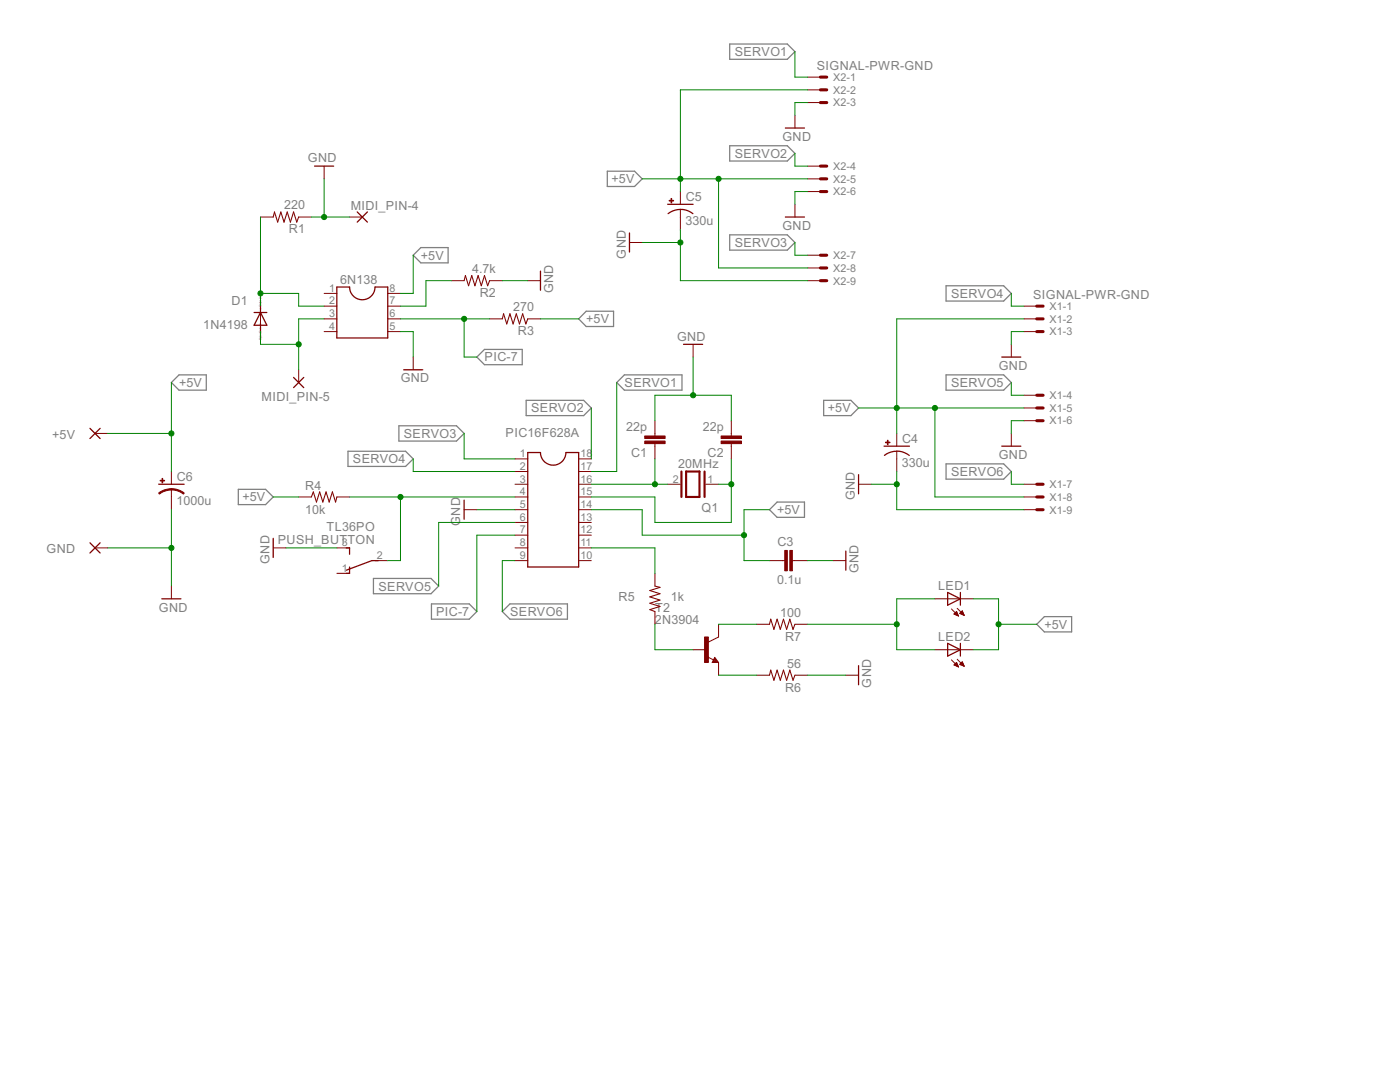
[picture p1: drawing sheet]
<svg xmlns="http://www.w3.org/2000/svg" width="279mm" height="216mm" viewBox="0 0 279 216" stroke-linecap="round" stroke-linejoin="round" font-family="sans-serif">
<g fill="none" stroke="#808080" stroke-width=".25">
<path d="M145.6 8.8h11.5l1.5 1.5-1.5 1.5h-11.5zM121.2 34.2h5.4l1.6 1.5-1.6 1.5h-5.4zM145.6 29.1h11.5l1.5 1.5-1.5 1.5h-11.5zM82.5 50.9l1.5-1.5h5.4v3.1h-5.4zM145.6 46.9h11.5l1.5 1.5-1.5 1.5h-11.5zM188.8 57h11.5l1.5 1.5-1.5 1.6h-11.5zM34.2 76.3l1.5-1.5h5.5v3.1h-5.5zM95.2 71.2l1.5-1.5h7.5v3.1h-7.5zM105 79.9h11.5l1.5 1.5-1.5 1.5h-11.5zM117 62.1h5.4v3.1h-5.4l-1.5-1.6zM124.6 74.8h11.5v3.1h-11.5l-1.5-1.6zM164.4 79.9h5.4l1.5 1.5-1.5 1.5h-5.4z"/>
<path d="M188.8 74.8h11.5l1.5 1.5-1.5 1.6h-11.5zM47.6 97.6h5.4l1.5 1.6-1.5 1.5h-5.4zM69.4 90h11.5l1.6 1.6-1.6 1.5h-11.5zM79.6 85h11.5l1.5 1.5-1.5 1.5h-11.5zM188.8 92.6h11.5l1.5 1.5-1.5 1.5h-11.5zM74.5 115.4h11.5l1.5 1.5-1.5 1.6h-11.5zM153.6 101.7l1.5-1.5h5.4v3h-5.4zM86.1 120.5h7.5l1.6 1.5-1.6 1.5h-7.5zM100.2 122l1.6-1.5h11.4v3h-11.4zM206.9 124.6l1.5-1.6h5.5v3.1h-5.5z"/>
</g>
<g fill="none" stroke="#800000" stroke-width=".25">
<path d="M62.8 33.1h3.8M156.7 25.5h3.8M67.2 57.3h2.6a2.54 2.54 0 0 0 2.5 2.5 2.54 2.54 0 0 0 2.5-2.5h2.6v10.1h-10.2zM71.3 42.3l2 2M73.3 42.3l-2 2M107.9 54.1v3.8M125.6 46.5v3.8M133.2 40.8h5.1M133.3 42.6a4 4 0 0 1 5 0M156.7 43.3h3.8M50.7 62.4h2.6M52 62.4l1.3 2.5h-2.6z"/>
<path d="M58.6 75.3l2 2M60.6 75.3l-2 2M80.6 73.8h3.8M136.4 68.7h3.8M199.9 71.2h3.8M17.9 85.5l2.1 2M20 85.5l-2.1 2M31.7 96.6h5M92.6 99.8v3.8M105.3 90.3h2.6a2.54 2.54 0 0 0 2.5 2.5 2.54 2.54 0 0 0 2.5-2.5h2.6v22.8h-10.2zM171.3 94.7v3.8M176.4 89h5.1"/>
<path d="M179 90a3.9 3.9 0 0 1 2.5 .9M179 90l-1.6 .3-.9 .6M199.9 89h3.8M17.9 108.3l2.1 2M20 108.3l-2.1 2M32.3 119.5h3.8M54.5 107.4v3.8M69.1 109.3h.7v1.3M69.8 113.1v1.3h-.7M75.5 111.9h-1.3l-5.1 1.9M168.8 110v3.8M189.1 118.2l2.6 1.3-2.6 1.3z"/>
<path d="M191.7 118.2v2.6M142.6 131.7l.2 .2h-.4l.2-.5 .6 .7h-.8M171.3 132.8v3.8M189.1 128.4l2.6 1.2-2.6 1.3zM191.7 128.4v2.5"/>
</g>
<g fill="none" stroke="#800000" stroke-width=".2">
<path d="M161.2 15.4h2.5M161.2 17.9h2.5M64.7 33.1v2.6M135.8 38.2v2.6M158.6 23v2.5M161.2 20.5h2.5M161.2 33.1h2.5M161.2 35.7h2.5M161.2 38.2h2.5M52 43.3h2.5M59.6 43.3h2.5M64.7 58.5h2.5"/>
<path d="M69.8 43.3h2.5M77.4 58.5h2.5M90.1 56h2.5M97.7 56h2.5M105.3 56h2.6M125.6 48.4h2.6M135.8 41.8v4M158.6 40.8v2.5M161.2 56h2.5M161.2 50.9h2.5M161.2 53.5h2.5M52 61.1v5.1"/>
<path d="M59.6 73.8v2.5M64.7 61.1h2.5M64.7 63.6h2.5M64.7 66.2h2.5M77.4 61.1h2.5M77.4 63.6h2.5M77.4 66.2h2.5M82.5 71.2v2.6M97.7 63.6h2.5M105.3 63.6h2.6M138.3 68.7v2.5M201.8 68.7v2.5"/>
<path d="M204.4 61.1h2.5M204.4 63.6h2.5M204.4 66.2h2.5M204.4 78.9h2.5M19 86.5h2.5M34.2 94.1v2.5M34.2 97.6v4.1M59.6 99.2h2.5M67.2 99.2h2.6M102.8 91.6h2.5M102.8 94.1h2.5M102.8 96.6h2.5"/>
<path d="M102.8 99.2h2.5M115.5 91.6h2.5M115.5 94.1h2.5M115.5 96.6h2.5M115.5 99.2h2.5M130.7 83.9v3.1M130.7 88.5v3.1M133.2 96.6h2.6M140.9 96.6h2.5M145.9 83.9v3.1M145.9 88.5v3.1M171.3 96.6h2.6"/>
<path d="M179 86.5v2.5M179 90v4.1M201.8 86.5v2.5M204.4 96.6h2.5M204.4 99.2h2.5M204.4 81.4h2.5M204.4 83.9h2.5M19 109.3h2.5M34.2 116.9v2.6M54.5 109.3h2.6M67.2 109.3h2.6M67.2 114.4h2.6"/>
<path d="M74.8 111.9h2.6M92.6 101.7h2.6M102.8 101.7h2.5M102.8 104.2h2.5M102.8 106.8h2.5M102.8 109.3h2.5M102.8 111.9h2.5M115.5 101.7h2.5M115.5 104.2h2.5M115.5 106.8h2.5M115.5 109.3h2.5M115.5 111.9h2.5"/>
<path d="M130.7 114.4v2.5M153.6 111.9h3M158.1 111.9h3.1M166.3 111.9h2.5M186.6 119.5h7.6M204.4 101.7h2.5M130.7 122v2.6M138.3 129.6h2.6M141.2 131.1l1.2 .6M142.6 131.2l.8 1h-1.3zM143.4 124.6v2.5l-2 1M143.4 132.2v2.5"/>
<path d="M151 134.7h2.6M151 124.6h2.6M158.6 134.7h2.6M158.6 124.6h2.6M168.8 134.7h2.5M186.6 129.6h7.6M189.9 121.5l1.4 1.4M189.9 131.7l1.4 1.4M190.4 122.5l.9 .4M190.4 122.5h.7M190.4 132.7h.7M190.5 122.4h.6"/>
<path d="M190.6 132.8h.6M190.6 132.5h.5M190.6 122.6h.6M190.6 122.3h.4M190.7 132.4h.3M190.8 122.2h.2M190.8 132.3h.1M190.9 132.9h.3M190.9 122l-.5 .5M190.9 122l.4 .9M190.9 122.8h.3M190.9 122h.1"/>
<path d="M190.9 132.2l.4 .9-.9-.4zM191 121.4l1.4 1.4M191 131.6l1.4 1.3M191.1 133h.2M191.2 122.9h.1M191.5 122.4l.9 .4M191.5 122.4l.5-.5 .4 .9M191.5 132.6l.5-.5 .4 .8zM191.6 122.4h.7M191.6 132.5h.6M191.7 122.3h.5M191.7 132.4h.5"/>
<path d="M191.7 132.7h.6M191.8 122.5h.5M191.8 122.2h.4M191.8 132.3h.4M191.9 122h.2M191.9 132.2h.2M192 132.8h.3M192 121.9h.1M192.1 122.6h.3M192.3 132.9h.1M192.3 122.8h.1"/>
</g>
<path d="M54.5 43.3l.3-1 .6 2 .6-2 .7 2 .6-2 .7 2 .6-2 .6 2 .4-1M92.6 56l.3-1 .6 2 .6-2 .7 2 .6-2 .7 2 .6-2 .6 2 .4-1M100.2 63.6l.3-1 .6 2 .7-2 .6 2 .6-2 .7 2 .6-2 .6 2 .4-1M62.1 99.2l.4-1.1 .7 2.1 .6-2.1 .6 2.1 .7-2.1 .6 2.1 .6-2.1 .7 2.1 .2-1M130.7 116.9l1 .3-2 .6 2 .7-2 .6 2 .6-2 .7 2 .6-2 .6 1 .4M153.6 134.7l.2-1 .7 2 .6-2 .6 2 .7-2 .6 2 .6-2 .7 2 .3-1M153.6 124.6l.2-1.1 .7 2.1 .6-2.1 .6 2.1 .7-2.1 .6 2.1 .6-2.1 .7 2.1 .3-1" fill="none" stroke="#800000" stroke-width=".21"/>
<g fill="#800000" stroke="#800000" stroke-width=".2">
<path d="M128.7 87h4v.5h-4z"/>
<path d="M128.7 88h4v.5h-4z"/>
<path d="M143.9 87h4.1v.5h-4.1z"/>
<path d="M143.9 88h4.1v.5h-4.1z"/>
<path d="M156.6 109.8h.5v4.1h-.5z"/>
<path d="M157.6 109.8h.5v4.1h-.5z"/>
<path d="M176.7 88.2h.9v.1h-.9z"/>
<path d="M177.1 87.8h.1v.9h-.1z"/>
<path d="M32 95.8h.9v.2h-.9z"/>
<path d="M32.3 95.5h.2v.9h-.2z"/>
<path d="M133.5 40h.9v.1h-.9z"/>
<path d="M133.9 39.6h.1v.9h-.1z"/>
<path d="M140.6 127.1h.8v5.1h-.8z"/>
</g>
<path d="M136 94.1v5.1M136.9 94.1h2.7v5.1h-2.7zM140.6 94.1v5.1" fill="none" stroke="#800000" stroke-width=".42"/>
<g fill="none" stroke="#800000" stroke-width=".61">
<path d="M163.7 15.4h1.3M163.7 17.9h1.3M163.7 20.5h1.3M163.7 33.1h1.3M163.7 35.7h1.3M163.7 38.2h1.3M163.7 50.9h1.3M163.7 53.5h1.3M163.7 56h1.3M206.9 61.1h1.3M206.9 63.6h1.3M206.9 66.2h1.3"/>
<path d="M206.9 78.9h1.3M206.9 81.4h1.3M206.9 83.9h1.3M206.9 96.6h1.3M206.9 99.2h1.3M206.9 101.7h1.3"/>
</g>
<g fill="#800000" stroke="#800000" stroke-width=".2">
<path d="M34.2 97.5l1.4 .2 1.2 .7-.2 .2-1.4-.7-1-.1z" fill-rule="evenodd"/>
<path d="M31.7 98.4l1.2-.7 1.3-.2v.3l-1.5 .3-.9 .5z" fill-rule="evenodd"/>
</g>
<g fill="none" stroke="#008000" stroke-width=".2">
<path d="M158.6 10.3v5.1h2.6M161.2 17.9h-25.4v20.3M64.7 35.7v7.6M128.2 35.7h33M143.4 35.7v17.8h17.8M158.6 30.6v2.5h2.6M161.2 20.5h-2.6v2.5M161.2 38.2h-2.6v2.6M52 58.5h7.6v2.6h5.1M52 43.3v17.8M62.1 43.3h7.7M82.5 50.9v7.6h-2.6"/>
<path d="M90.1 56h-5.1v5.1h-5.1M100.2 56h5.1M128.2 48.4h7.6M135.8 45.8v10.2h25.4M158.6 48.4v2.5h2.6M201.8 58.5v2.6h2.6M34.2 76.3v17.8M52 66.2v2.5h7.6M64.7 63.6h-5.1v10.2M79.9 66.2h2.6v5M79.9 63.6h17.8M92.6 63.6v7.6h2.6"/>
<path d="M107.9 63.6h7.6M123.1 76.3v17.8h-5.1M138.3 71.2v7.7M201.8 76.3v2.6h2.6M204.4 63.6h-25.4v22.9M204.4 66.2h-2.6v2.5M21.5 86.5h12.7M54.5 99.2h5.1M69.8 99.2h33M79.9 99.2v12.7h-2.5M82.5 91.6v2.5h20.3M92.6 86.5v5.1h10.2"/>
<path d="M118 96.6h15.2M118 81.4v10.2M130.7 83.9v-5h15.2v5M130.7 91.6v5M143.4 96.6h2.5M145.9 91.6v12.6h-15.2v-5h-12.7M171.3 81.4h33.1M173.9 96.6h5.1M179 94.1v7.6h25.4M186.6 81.4v17.8h17.8M201.8 94.1v2.5h2.6M204.4 83.9h-2.6v2.6"/>
<path d="M21.5 109.3h12.7M34.2 101.7v15.2M57.1 109.3h10.1M95.2 101.7h7.6M102.8 106.8h-7.6v15.2M102.8 111.9h-2.6v10.1M102.8 104.2h-15.3v12.7M118 101.7h10.2v5.1h20.3M118 109.3h12.7v5.1M153.6 101.7h-5.1v10.2h5.1M161.2 111.9h5.1M186.6 119.5h-7.6v10.1h7.6"/>
<path d="M194.2 119.5h5.1v10.1h-5.1M130.7 124.6v5h7.6M143.4 124.6h7.6M143.4 134.7h7.6M161.2 124.6h17.8M161.2 134.7h7.6M199.3 124.6h7.6"/>
</g>
<g fill="#008000" stroke="#008000" stroke-width=".2">
<circle cx="148.5" cy="106.8" r=".51"/>
<circle cx="135.8" cy="35.7" r=".51"/>
<circle cx="143.4" cy="35.7" r=".51"/>
<circle cx="179" cy="81.4" r=".51"/>
<circle cx="186.6" cy="81.4" r=".51"/>
<circle cx="34.2" cy="86.5" r=".51"/>
<circle cx="199.3" cy="124.6" r=".51"/>
<circle cx="92.6" cy="63.6" r=".51"/>
<circle cx="138.3" cy="78.9" r=".51"/>
<circle cx="179" cy="96.6" r=".51"/>
<circle cx="64.7" cy="43.3" r=".51"/>
<circle cx="34.2" cy="109.3" r=".51"/>
<circle cx="135.8" cy="48.4" r=".51"/>
<circle cx="52" cy="58.5" r=".51"/>
<circle cx="59.6" cy="68.7" r=".51"/>
<circle cx="130.7" cy="96.6" r=".51"/>
<circle cx="145.9" cy="96.6" r=".51"/>
<circle cx="79.9" cy="99.2" r=".51"/>
<circle cx="179" cy="124.6" r=".51"/>
</g>
<g font-size="2.8" fill="#808080">
<text x="146.6" y="11.2">SERVO1</text>
<text x="163" y="14">SIGNAL-PWR-GND</text>
<text x="156.2" y="28.1">GND</text>
<text x="61.5" y="32.4">GND</text>
<text x="146.6" y="31.5">SERVO2</text>
<text x="56.7" y="41.8">220</text>
<text x="70" y="41.9">MIDI_PIN-4</text>
<text x="122" y="36.6">+5V</text>
<text x="136.9" y="40.1">C5</text>
<text x="57.6" y="46.6">R1</text>
<text x="136.8" y="45">330u</text>
<text x="156.2" y="45.9">GND</text>
<text x="84" y="51.8">+5V</text>
<text x="124.9" y="51.6" transform="rotate(-90 124.9 51.6)">GND</text>
<text x="146.6" y="49.3">SERVO3</text>
<text x="67.9" y="56.6">6N138</text>
<text x="94.2" y="54.5">4.7k</text>
<text x="95.7" y="59.3">R2</text>
<text x="110.4" y="58.5" transform="rotate(-90 110.4 58.5)">GND</text>
<text x="189.8" y="59.4">SERVO4</text>
<text x="206.2" y="59.7">SIGNAL-PWR-GND</text>
<text x="40.6" y="65.6">1N4198</text>
<text x="46.2" y="60.8">D1</text>
<text x="102.4" y="62.1">270</text>
<text x="117" y="64.5">+5V</text>
<text x="103.3" y="66.9">R3</text>
<text x="135.1" y="67.9">GND</text>
<text x="35.7" y="77.2">+5V</text>
<text x="80" y="76.3">GND</text>
<text x="96.7" y="72.1">PIC-7</text>
<text x="124.7" y="77.2">SERVO1</text>
<text x="189.8" y="77.2">SERVO5</text>
<text x="199.3" y="73.8">GND</text>
<text x="52.2" y="80">MIDI_PIN-5</text>
<text x="106" y="82.3">SERVO2</text>
<text x="165.2" y="82.3">+5V</text>
<text x="10.4" y="87.6">+5V</text>
<text x="80.6" y="87.4">SERVO3</text>
<text x="100.9" y="87.1">PIC16F628A</text>
<text x="125" y="86.1">22p</text>
<text x="140.2" y="86.1">22p</text>
<text x="180" y="88.4">C4</text>
<text x="70.4" y="92.4">SERVO4</text>
<text x="126" y="91.2">C1</text>
<text x="135.3" y="93.3">20MHz</text>
<text x="141.2" y="91.2">C2</text>
<text x="180" y="93.2">330u</text>
<text x="189.8" y="95">SERVO6</text>
<text x="199.3" y="91.6">GND</text>
<text x="35.2" y="100.8">1000u</text>
<text x="35.3" y="96">C6</text>
<text x="48.4" y="100.1">+5V</text>
<text x="60.9" y="97.7">R4</text>
<text x="170.6" y="99.9" transform="rotate(-90 170.6 99.9)">GND</text>
<text x="60.9" y="102.5">10k</text>
<text x="65.2" y="106">TL36PO</text>
<text x="91.9" y="104.9" transform="rotate(-90 91.9 104.9)">GND</text>
<text x="140" y="102.2">Q1</text>
<text x="155.1" y="102.6">+5V</text>
<text x="9.3" y="110.4">GND</text>
<text x="53.8" y="112.5" transform="rotate(-90 53.8 112.5)">GND</text>
<text x="55.4" y="108.6">PUSH_BUTTON</text>
<text x="155.1" y="108.9">C3</text>
<text x="75.5" y="117.8">SERVO5</text>
<text x="123.4" y="120">R5</text>
<text x="133.9" y="120">1k</text>
<text x="155.1" y="116.6">0.1u</text>
<text x="171.3" y="114.4" transform="rotate(-90 171.3 114.4)">GND</text>
<text x="187.2" y="117.7">LED1</text>
<text x="31.7" y="122">GND</text>
<text x="87" y="122.9">PIC-7</text>
<text x="101.8" y="122.9">SERVO6</text>
<text x="130.7" y="124.6">2N3904</text>
<text x="130.8" y="122">T2</text>
<text x="155.7" y="123">100</text>
<text x="208.4" y="125.5">+5V</text>
<text x="156.7" y="127.8">R7</text>
<text x="187.2" y="127.9">LED2</text>
<text x="156.7" y="138">R6</text>
<text x="157.1" y="133.2">56</text>
<text x="173.9" y="137.2" transform="rotate(-90 173.9 137.2)">GND</text>
</g>
<g font-size="2.4" fill="#808080">
<text x="166.3" y="16.1">X2-1</text>
<text x="166.3" y="18.7">X2-2</text>
<text x="166.3" y="21.2">X2-3</text>
<text x="166.3" y="33.9">X2-4</text>
<text x="166.3" y="36.5">X2-5</text>
<text x="166.3" y="39">X2-6</text>
<text x="166.3" y="51.7">X2-7</text>
<text x="65.7" y="58.2">1</text>
<text x="77.7" y="58.2">8</text>
<text x="166.3" y="54.2">X2-8</text>
<text x="166.3" y="56.8">X2-9</text>
<text x="65.7" y="60.7">2</text>
<text x="65.7" y="63.3">3</text>
<text x="65.7" y="65.8">4</text>
<text x="77.7" y="65.8">5</text>
<text x="77.7" y="63.3">6</text>
<text x="77.7" y="60.7">7</text>
<text x="209.5" y="61.8">X1-1</text>
<text x="209.5" y="64.4">X1-2</text>
<text x="209.5" y="66.9">X1-3</text>
<text x="209.5" y="79.6">X1-4</text>
<text x="209.5" y="82.2">X1-5</text>
<text x="209.5" y="84.7">X1-6</text>
<text x="103.8" y="91.2">1</text>
<text x="103.8" y="93.7">2</text>
<text x="115.8" y="93.7">17</text>
<text x="115.8" y="91.2">18</text>
<text x="103.8" y="96.3">3</text>
<text x="103.8" y="98.8">4</text>
<text x="103.8" y="101.4">5</text>
<text x="115.8" y="101.4">14</text>
<text x="115.8" y="98.8">15</text>
<text x="115.8" y="96.3">16</text>
<text x="134.3" y="96.3">2</text>
<text x="141.2" y="96.3">1</text>
<text x="209.5" y="97.4">X1-7</text>
<text x="209.5" y="99.9">X1-8</text>
<text x="103.8" y="103.9">6</text>
<text x="103.8" y="106.4">7</text>
<text x="115.8" y="106.4">12</text>
<text x="115.8" y="103.9">13</text>
<text x="209.5" y="102.5">X1-9</text>
<text x="68.2" y="109">3</text>
<text x="75.2" y="111.5">2</text>
<text x="103.8" y="109">8</text>
<text x="103.8" y="111.5">9</text>
<text x="115.8" y="111.5">10</text>
<text x="115.8" y="109">11</text>
<text x="68.2" y="114.1">1</text>
</g>
<g font-size=".7" fill="#800080">
<text x="52.2" y="64.8" transform="rotate(-90 52.2 64.8)">1</text>
<text x="52.2" y="62.8" transform="rotate(-90 52.2 62.8)">SpiceOrder 2</text>
<text x="52.2" y="67.9" transform="rotate(-90 52.2 67.9)">SpiceOrder</text>
</g>
</svg>
